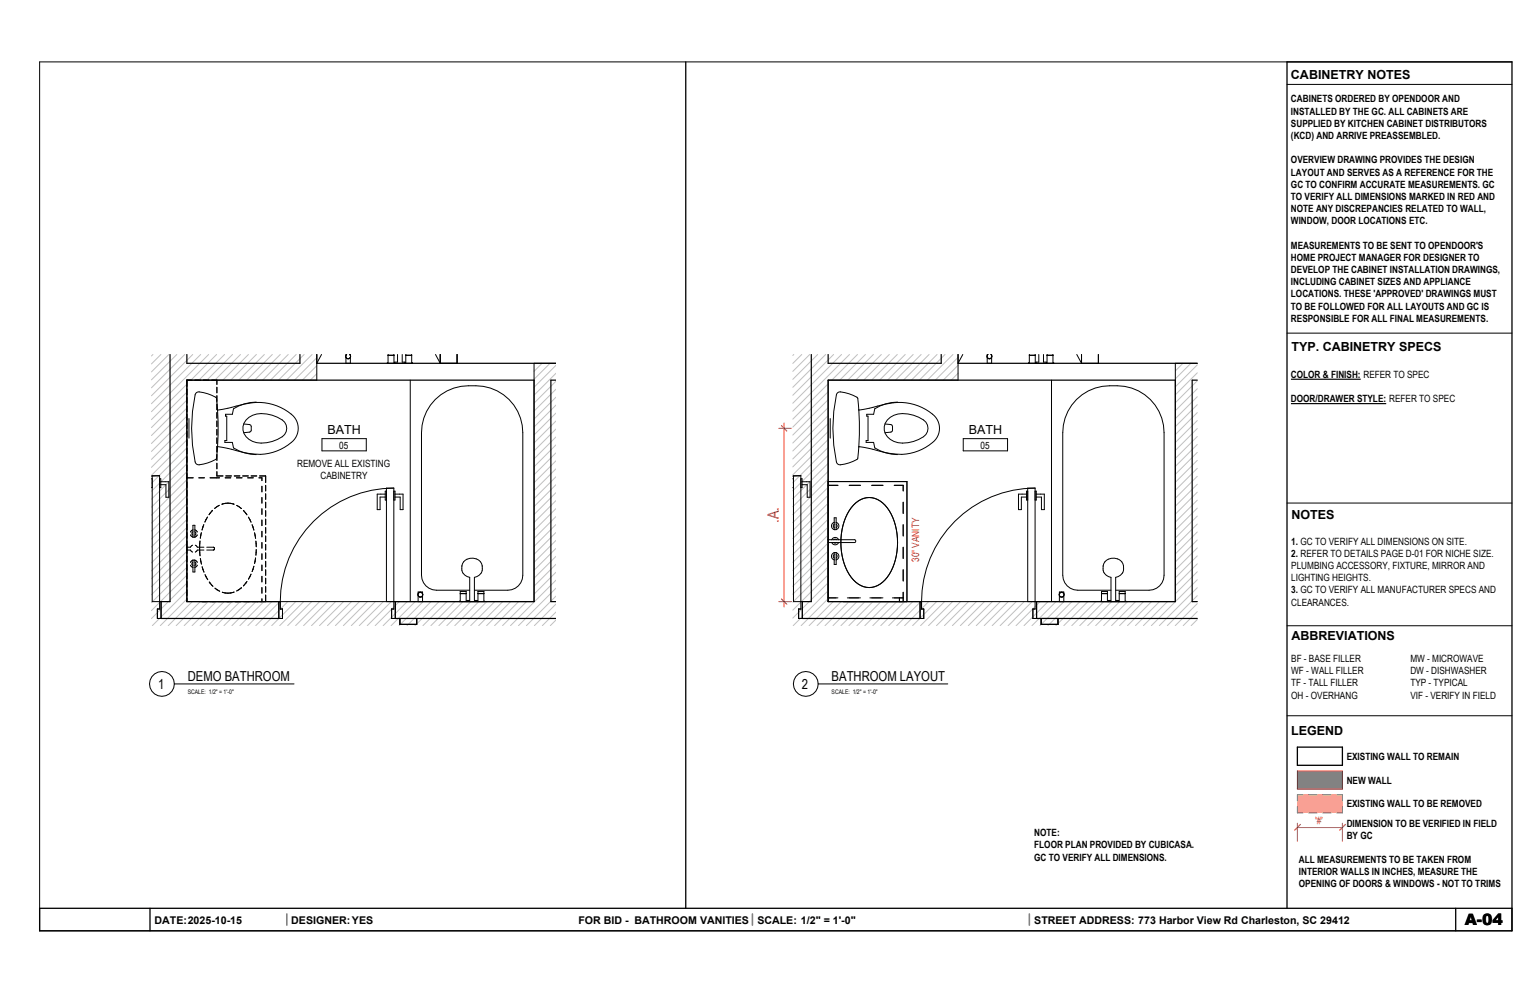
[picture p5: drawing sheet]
<svg xmlns="http://www.w3.org/2000/svg" width="432mm" height="279mm" viewBox="0 0 432 279" stroke-linecap="round" stroke-linejoin="round" font-family="sans-serif">
<g fill="none" stroke="#000" stroke-width=".28">
<path d="M89.3 100v7.2h-36.6v62.5h97.9v-67.2h6.2M90.7 100l-1.4 2.5M97.6 100v.3l.2-.3a.68 .68 0 0 0-.1 1 .68 .68 0 0 0 1 0 .68 .68 0 0 0-.1-1l.2 .2v-.2M109.4 100v2.4h-.1M111.1 100v2.4h.2M112.1 100v2.2h-.7M113.4 100v2.2h.8M114.4 100v2.4h-.1M116.1 100v2.4h.2M122.8 100l1.4 2.5M270.2 100v7.2h-36.6v62.5h97.9v-67.2h6.2M271.6 100l-1.4 2.5"/>
<path d="M278.4 100v.3l.2-.3a.68 .68 0 0 0 0 1 .68 .68 0 0 0 1 0 .68 .68 0 0 0-.1-1l.2 .2v-.2M290.3 100v2.4l-.2 .1 7.1-.1M292 100v2.4h.2M293 100v2.2h-.8M294.3 100v2.2h.8M295.3 100v2.4h-.2M297 100v2.4h.2M303.7 100l1.3 2.5M305 100v2.5M309.8 100v2.5h-4.8M53.3 118.1v5.5M55.3 110.9l.4-.3a9.3 9.3 0 0 1 5.3 1.7l.4 3.4 2.9-.5a44.1 44.1 0 0 1 9.1-1.7 13.5 13.5 0 0 1 10 4.8 5.2 5.2 0 0 1-2.2 7.2 14.9 14.9 0 0 1-12.9 2l-4-1-2.9-.5-.4 3.3a8.7 8.7 0 0 1-5.3 1.7l-.4-.2a40.9 40.9 0 0 1 0-19.9z"/>
<path d="M61.2 107.2v1.2M61.2 109.2v1.6M61.2 111.6v1.6M61.2 114v1.6M61.2 116.4v1.6M61.2 118.8v1.5M61.4 115.5l.1 3.5-.1 7.2M68.7 119.6l1.7 .2M69.4 118.5a6.8 6.8 0 0 1 7.4-1.4 5.3 5.3 0 0 1 3.9 2.8 3.2 3.2 0 0 1-2.5 4.1 7.6 7.6 0 0 1-8.8-.8 3.5 3.5 0 0 1 0-4.7zM70.4 119.8a1.26 1.26 0 0 1 .5 1.6l-.5 .5M72.3 113.4a12.4 12.4 0 0 0-6.4 1.9l-.4 1.6h-1.9v.5h.4v6.9h-.6v.5h2.1l.4 1.6a12.4 12.4 0 0 0 6.4 1.8M97.6 100.8a.68 .68 0 0 0 .6 .4 .68 .68 0 0 0 .6-.4v1.7h-1.2z"/>
<path d="M109.2 102.4h7.1M109.2 102.4h.1M109.4 100.2h.1M109.4 100.2h1.7M109.5 100.2h1.6M109.5 100.2h.1M111.1 100.2h.1M111.3 102.4h.1M111.3 102.2v.2M111.4 102.5h.1M111.3 102.2h.1M114.2 102.2h.1"/>
<path d="M114.2 102.4h.1M114.2 102.2v.2M114.3 102.4h-.1M114.4 100.2h1.7M114.5 100.2h.1M114.5 100.2h1.6M115.7 107.2v62.5h2.2M116.1 100.2h.1M116.3 102.4h.1M234.2 118.1v5.5M236.1 110.9l.4-.3a9.3 9.3 0 0 1 5.4 1.7l.3 3.4 2.9-.5a44.1 44.1 0 0 1 9.2-1.7 13.5 13.5 0 0 1 10 4.8 5.2 5.2 0 0 1-2.2 7.2 14.9 14.9 0 0 1-12.9 2l-4-1-3-.5-.3 3.3a8.7 8.7 0 0 1-5.4 1.7l-.4-.2a40.9 40.9 0 0 1 0-19.9zM242.2 115.5l.2 3.5-.2 7.2"/>
<path d="M249.6 119.6l1.7 .2a1.26 1.26 0 0 1 .4 1.6l-.4 .5-1.7 .2M250.3 118.5a6.8 6.8 0 0 1 7.3-1.4 5.3 5.3 0 0 1 4 2.8 3.2 3.2 0 0 1-2.5 4.1 7.6 7.6 0 0 1-8.8-.8 3.5 3.5 0 0 1 0-4.7zM253.1 113.4a12.4 12.4 0 0 0-6.4 1.9l-.3 1.6h-1.9v.5h.3v6.9h-.5v.5h2.1l.3 1.6a12.4 12.4 0 0 0 6.4 1.8M278.4 100.8a.68 .68 0 0 0 .6 .4 .68 .68 0 0 0 .7-.4v1.7h-1.3zM290.3 100.2h.1M290.3 100.2h1.7M290.4 100.2h.1M291.9 100.2h.1M292 100.2h.1M292.2 102.4h.1M292.2 102.2v.2M292.2 102.5h.1"/>
<path d="M292.2 102.2h.1M295.1 102.2h.1M295.1 102.4h.1M295.1 102.2v.2M295.3 100.2h.1M295.3 100.2h1.7M295.4 100.2h.1M296.6 107.2v62.5h2.2M296.9 100.2h.1M297 100.2h.1M297.2 102.4h.1M42.7 135.1h.2"/>
<path d="M42.7 137.6h.2M42.9 134.2h2.1v37.6h-.6v2.7h1v-4.8h-2.5zM45 135.1h.3v2.5h-.3M45 134.2l-2.3 .1M45.3 135.9h2.3v4.4h-.8v-3.6h-1.5M52.7 134.8h1.8M56.1 134.8h1.6M59.3 134.8h2.6M61.2 133v1.3h1.7M61.2 121.1v1.6M61.2 123.5v1.6M61.2 125.9v1.6"/>
<path d="M61.2 128.3v1.6M61.2 130.7v1.6M63.5 134.8h1.6M63.7 134.3h1.6M66.1 134.3h1.6M66.7 134.8h1.6M68.4 134.3h1.6M69.9 134.8h1.5M70.4 121.9l-1.7 .2M70.8 134.3h1.6M73 134.8h.9v.8M73.2 134.3h1.7v1.8"/>
<path d="M73.9 137.2v1.6M74.9 136.9v1.6M74.9 139.3v1.6M108.7 139.4h-2.3v4.4h.8v-3.6h1.5M109 138.5h-.3v2.5h.3M111.1 137.7a32.1 32.1 0 0 0-32 34.1h.6v2.7h-1.1v-4.8M111.1 137.7v34.1h-.6v2.7h1v-4.8M111.1 137.7h-2.1v32M111.1 138.5h.3v2.5h-.3M111.4 139.4h2.3v4.4h-.8v-3.6h-1.5M223.6 135.1h.2M223.6 137.6h.2"/>
<path d="M223.8 134.2h2.1v37.6h-.6v2.7h1v-4.8h-2.5zM225.9 135.1h.3v2.5h-.3M225.9 134.2l-2.3 .1M226.2 135.9h2.3v4.4h-.8v-3.6h-1.5M233.6 135.8h22.2v33.9M233.6 136.9h2.7M239.5 136.9h3.2M245.9 136.9h3.1M252.2 136.9h2.5v1.6M289.5 139.4h-2.2v4.4h.8v-3.6h1.4M289.9 138.5h-.4v2.5h.4M291.9 137.7a32.1 32.1 0 0 0-32 34.1h.6v2.7h-1v-4.8"/>
<path d="M291.9 137.7v34.1h-.6v2.7h1.1v-4.8M291.9 138.5h.4v2.5h-.4M291.9 137.7h-2v32M292.3 139.4h2.2v4.4h-.8v-3.6h-1.4M52.7 155.2h1l.6 .5M53.7 150.9l.7 .6M53.7 159.4l.7 .7M54.3 153.8l-.6 .6h-1M54.4 151.5v-3.3h.6v3.3M54.4 158v3.3h.6v-3.3M54.4 151.5h.6M54.4 158h.6"/>
<path d="M54.4 158l-.7 .7M54.4 149.5l-.7 .6M54.4 150l-.3 .3v.4l.3 .3M54.4 158.5l-.3 .3v.4l.3 .3M55 149.5l.7 .6M55 150l.2 .3v.4l-.2 .3M55 158.5l.2 .3v.4l-.2 .3M55 158l.7 .7M55.1 153.8l.6 .6h1.8M55.7 159.4l-.7 .7M55.7 150.9l-.7 .6M56.4 152.6v4.2"/>
<path d="M56.5 157.6l.3 1.5M56.8 150.3l-.3 1.5M57 159.9l.5 1.5M57.5 148l-.5 1.5M57.5 155.2h-1.8l-.6 .5M58.3 154.4h1.9l.3 .4-.3 .3-1.9 .1M58.5 145.9l-.7 1.4M60 144l-1 1.2M61.8 142.5l-1.3 .9M62.6 142.2h.1a5 5 0 0 1 3.3 0M66.8 142.6l1.3 .8M68.1 143.4h.1"/>
<path d="M68.6 144l1 1.2M70.1 145.9l.7 1.4M71.1 148l.5 1.5M71.6 159.7l-.5 1.5M71.8 150.3l.3 1.6M72.1 157.4l-.3 1.6M72.2 152.6l.1 1.6M72.3 155l-.1 1.6M73.9 140.3v1.6M73.9 143.5v1.6M73.9 146.7v1.6M73.9 149.9v1.6"/>
<path d="M73.9 153v1.6M73.9 156.2v1.6M73.9 159.4v1.6M74.9 141.7v1.6M74.9 144v1.6M74.9 146.4v1.6M74.9 148.8v1.6M74.9 151.2v1.6M74.9 153.6v1.6M74.9 156v1.5M74.9 158.3v1.6M233.6 152.2h7.4l.4 .4-.4 .4h-7.4"/>
<path d="M234.6 153a1.05 1.05 0 0 0 1 .7 1.05 1.05 0 0 0 .9-.7M234.6 152.2a1.05 1.05 0 0 1 1-.6 1.05 1.05 0 0 1 .9 .6M235.1 153l.3 .2 .6-.2M235.1 152.2l.3-.1 .6 .1M235.3 155.9a1.05 1.05 0 0 0-.8 1 1.05 1.05 0 0 0 .8 1M235.3 155.9v3.3h.5v-3.3M235.3 155.9h.5M235.3 147.4a1.05 1.05 0 0 0-.8 1 1.05 1.05 0 0 0 .8 1M235.3 147.9l-.3 .3v.4l.3 .3M235.3 156.4l-.3 .3v.4l.3 .3M235.3 146.1h.5v3.3h-.5zM235.8 147.4a1.05 1.05 0 0 1 .8 1 1.05 1.05 0 0 1-.8 1"/>
<path d="M235.8 147.9l.3 .3v.4l-.3 .3M235.8 156.4l.3 .3v.4l-.3 .3M235.8 155.9a1.05 1.05 0 0 1 .8 1 1.05 1.05 0 0 1-.8 1M240.7 142.5a5.8 5.8 0 0 1 9.5 .7 17.9 17.9 0 0 1 0 19.7 5.9 5.9 0 0 1-10.1 0 17.9 17.9 0 0 1 0-19.7zM254.7 141.7v3.1M254.7 148v3.2M254.7 154.4v3.1M57.8 162.1l.8 1.4M59 164.2l1.1 1.2M60.6 165.9l1.4 .9M66 167l-.2 .1a5.1 5.1 0 0 1-3.1 0M68.1 165.8l-1.3 .9"/>
<path d="M68.1 165.8h.1M69.6 164l-1 1.3M70.8 162l-.7 1.4M73.9 162.6v1.6M73.9 165.7v1.6M73.9 168.9v.8M74.9 160.7v1.6M74.9 163.1v1.6M74.9 165.5v1.6M74.9 167.9v1.8M112.8 174.5h4.7v1.6h-4.7zM117.9 167h1.3v.5a.68 .68 0 0 0-.7-.4 .68 .68 0 0 0-.6 .4z"/>
<path d="M117.9 169.7v-1.7a.68 .68 0 0 0 .6 .4 .68 .68 0 0 0 .7-.4v1.7M119.2 169.7h10.4M129.6 169.6v.1M129.8 167.5h1.7M129.8 167.4h.1M129.8 167.4h1.7M129.9 167.4v.1M131.4 167.4v.1M131.5 167.4h.1M131.7 169.6h-.2v-2.7h-1.7v2.7h-.2M131.7 169.7v-.3h.8v-6.5a2.79 2.79 0 0 1-2.1-3.7 2.79 2.79 0 0 1 3.9-1.6 2.72 2.72 0 0 1 1.7 2.8 2.72 2.72 0 0 1-2.2 2.5v6.5h.8v.3M132.5 166.5h-9.4a4.2 4.2 0 0 1-4.2-4.2v-40.3a13.5 13.5 0 0 1 15.3-13.2 13.2 13.2 0 0 1 13.3 13.2v40.3a4.2 4.2 0 0 1-4.3 4.2h-9.4"/>
<path d="M134.6 169.6h.1M134.6 169.6h.2v-2.7h1.7v2.7h.2M134.8 167.5h1.7M134.8 167.4h.1M134.8 167.4h1.7M134.9 167.4v.1M136.4 167.4v.1M136.5 167.4h.1M136.7 169.7h13.9M136.7 169.6v.1M233.6 168.6h2.7M239 168.6h3.7"/>
<path d="M245.3 168.6h3.7M251.7 168.6h3M253.7 168.6v1.1M254.7 160.7v3.2M254.7 167.1v2.6M293.7 174.5h4.7v1.6h-4.7zM298.8 167h1.2v.5a.68 .68 0 0 0-.6-.4 .68 .68 0 0 0-.6 .4zM298.8 169.7v-1.7a.68 .68 0 0 0 .6 .4 .68 .68 0 0 0 .6-.4v1.7M300 169.7h10.5M310.5 169.6v.1M310.7 167.5h1.6M310.7 167.4h.1"/>
<path d="M310.7 167.4h1.6M310.7 167.4v.1M312.3 167.4v.1M312.3 167.4h.1M312.6 169.6h-.3v-2.7h-1.6v2.7h-.2M312.6 169.7v-.3h.7v-6.5a2.79 2.79 0 0 1-2-3.7 2.79 2.79 0 0 1 3.9-1.6 2.72 2.72 0 0 1 1.7 2.8 2.72 2.72 0 0 1-2.2 2.5v6.5h.7v.3M313.3 166.5h-9.3a4.2 4.2 0 0 1-4.3-4.2v-40.3a13.5 13.5 0 0 1 15.4-13.2 13.2 13.2 0 0 1 13.2 13.2v40.3a4.2 4.2 0 0 1-4.2 4.2h-9.4M315.5 169.6h.1M315.5 169.6h.2v-2.7h1.6v2.7h.3M315.7 167.5h1.6M315.7 167.4h.1M315.7 167.4h1.6"/>
<path d="M315.7 167.4v.1M317.3 167.4v.1M317.3 167.4h.1M317.6 169.7h13.9M317.6 169.6v.1"/>
<circle cx="118.6" cy="167.7" r=".68"/>
<circle cx="299.4" cy="167.7" r=".68"/>
</g>
<g fill="none" stroke="#c0c0c0" stroke-width=".28">
<path d="M43.1 100l-.4 .4M45.4 100l-2.7 2.7M47.6 100l-4.9 4.9M49.9 100l-7.2 7.1M52.1 100l-9.4 9.4M54.4 100l-11.7 11.6M56.6 100l-13.9 13.9M58.8 100l-16.1 16.1M61.1 100l-7.2 7.2M63.3 100l-7.2 7.2M65.6 100l-7.3 7.2M67.8 100l-7.2 7.2"/>
<path d="M70.1 100l-7.3 7.2M72.3 100l-7.2 7.2M74.6 100l-7.3 7.2M76.8 100l-7.2 7.2M79.1 100l-7.3 7.2M81.3 100l-7.2 7.2M83.5 100l-7.2 7.2M85.8 100l-7.3 7.2M88 100l-7.2 7.2M223.9 100l-.3 .3M226.1 100l-2.5 2.5M228.4 100l-4.8 4.8"/>
<path d="M230.6 100l-7 7M232.9 100l-9.3 9.3M235.1 100l-11.5 11.5M237.4 100l-13.8 13.7M239.6 100l-16 16M241.8 100l-7.2 7.2M244.1 100l-7.2 7.2M246.3 100l-7.2 7.2M248.6 100l-7.3 7.2M250.8 100l-7.2 7.2M253.1 100l-7.3 7.2M255.3 100l-7.2 7.2"/>
<path d="M257.6 100l-7.3 7.2M259.8 100l-7.2 7.2M262.1 100l-7.3 7.2M264.3 100l-7.2 7.2M266.5 100l-7.2 7.2M268.8 100l-7.3 7.2M52.7 108.4l-10 10M52.7 110.6l-10 10M52.7 112.9l-10 10M52.7 115.1l-10 10M52.7 117.4l-10 9.9M52.7 119.6l-10 10"/>
<path d="M89.3 100.9l-6.3 6.3M89.3 103.2l-4 4M89.3 105.4l-1.8 1.8M150.6 102.5h.1M152.9 102.5l-2.3 2.2M155.1 102.5l-4.5 4.5M156.8 103.1l-6.2 6.1M156.8 105.3l-6.2 6.2M156.8 107.5l-6.2 6.2M156.8 109.8l-6.2 6.2M156.8 112l-6.2 6.2M156.8 114.3l-6.2 6.2"/>
<path d="M156.8 116.5l-6.2 6.2M156.8 118.8l-6.2 6.1M233.6 108.3l-10 9.9M233.6 110.5l-10 10M233.6 112.8l-10 9.9M233.6 115l-10 10M233.6 117.2l-10 10M233.6 119.5l-10 10M270.2 100.8l-6.4 6.4M270.2 103.1l-4.2 4.1M270.2 105.3l-1.9 1.9M333.6 102.5l-2.1 2.1"/>
<path d="M335.9 102.5l-4.4 4.4M337.7 102.9l-6.2 6.2M337.7 105.2l-6.2 6.2M337.7 107.4l-6.2 6.2M337.7 109.7l-6.2 6.2M337.7 111.9l-6.2 6.2M337.7 114.1l-6.2 6.2M337.7 116.4l-6.2 6.2M337.7 118.6l-6.2 6.2M52.7 121.8l-10 10M52.7 124.1l-10 10M52.7 126.3l-10 10"/>
<path d="M52.7 128.6l-10 10M52.7 130.8l-10 10M52.7 133.1l-10 10M52.7 135.3l-10 10M52.7 137.6l-10 10M52.7 139.8l-10 10M156.8 121l-6.2 6.2M156.8 123.3l-6.2 6.1M156.8 125.5l-6.2 6.2M156.8 127.8l-6.2 6.1M156.8 130l-6.2 6.2M156.8 132.2l-6.2 6.2"/>
<path d="M156.8 134.5l-6.2 6.2M156.8 136.7l-6.2 6.2M156.8 139l-6.2 6.1M233.6 121.7l-10 10M233.6 124l-10 9.9M233.6 126.2l-10 10M233.6 128.5l-10 9.9M233.6 130.7l-10 10M233.6 133l-10 9.9M233.6 135.2l-10 10M233.6 137.4l-10 10M233.6 139.7l-10 10"/>
<path d="M337.7 120.9l-6.2 6.2M337.7 123.1l-6.2 6.2M337.7 125.4l-6.2 6.2M337.7 127.6l-6.2 6.2M337.7 129.9l-6.2 6.2M337.7 132.1l-6.2 6.2M337.7 134.4l-6.2 6.1M337.7 136.6l-6.2 6.2M337.7 138.8l-6.2 6.2M52.7 142.1l-10 9.9M52.7 144.3l-10 10M52.7 146.5l-10 10"/>
<path d="M52.7 148.8l-10 10M52.7 151l-10 10M52.7 153.3l-10 10M52.7 155.5l-10 10M52.7 157.8l-10 10M156.8 141.2l-6.2 6.2M156.8 143.5l-6.2 6.1M156.8 145.7l-6.2 6.2M156.8 148l-6.2 6.1M156.8 150.2l-6.2 6.2M156.8 152.4l-6.2 6.2M156.8 154.7l-6.2 6.2"/>
<path d="M156.8 156.9l-6.2 6.2M156.8 159.2l-6.2 6.2M233.6 141.9l-10 10M233.6 144.2l-10 10M233.6 146.4l-10 10M233.6 148.7l-10 9.9M233.6 150.9l-10 10M233.6 153.2l-10 9.9M233.6 155.4l-10 10M233.6 157.7l-10 9.9M233.6 159.9l-10 10M337.7 141.1l-6.2 6.2"/>
<path d="M337.7 143.3l-6.2 6.2M337.7 145.6l-6.2 6.2M337.7 147.8l-6.2 6.2M337.7 150.1l-6.2 6.2M337.7 152.3l-6.2 6.2M337.7 154.6l-6.2 6.2M337.7 156.8l-6.2 6.2M337.7 159l-6.2 6.2M52.7 160l-10 10M52.7 162.3l-10 9.9M52.7 164.5l-10 10M52.7 166.7l-9.7 9.8"/>
<path d="M52.7 169l-7.5 7.5M54.2 169.7l-6.7 6.8M56.5 169.7l-6.8 6.8M58.7 169.7l-6.8 6.8M61 169.7l-6.8 6.8M63.2 169.7l-6.8 6.8M65.5 169.7l-6.8 6.8M67.7 169.7l-6.8 6.8M69.9 169.7l-6.7 6.8M72.2 169.7l-6.8 6.8M74.4 169.7l-6.7 6.8M76.7 169.7l-6.8 6.8"/>
<path d="M78.9 169.7l-6.8 6.8M81.2 169.7l-6.8 6.8M83.4 169.7l-6.8 6.8M85.7 169.7l-6.8 6.8M87.9 169.7l-6.8 6.8M90.2 169.7l-6.8 6.8M92.4 169.7l-6.8 6.8M94.6 169.7l-6.7 6.8M96.9 169.7l-6.8 6.8M99.1 169.7l-6.7 6.8M101.4 169.7l-6.8 6.8M103.6 169.7l-6.8 6.8"/>
<path d="M105.9 169.7l-6.8 6.8M108.1 169.7l-6.8 6.8M110.4 169.7l-6.8 6.8M112.6 169.7l-6.8 6.8M114.8 169.7l-6.7 6.8M117.1 169.7l-6.8 6.8M119.3 169.7l-6.7 6.8M121.6 169.7l-6.8 6.8M123.8 169.7l-6.8 6.8M126.1 169.7l-6.8 6.8M128.3 169.7l-6.8 6.8M130.6 169.7l-6.8 6.8"/>
<path d="M132.8 169.7l-6.8 6.8M135 169.7l-6.7 6.8M137.3 169.7l-6.8 6.8M139.5 169.7l-6.7 6.8M141.8 169.7l-6.8 6.8M144 169.7l-6.8 6.8M146.3 169.7l-6.8 6.8M148.5 169.7l-6.8 6.8M156.8 161.4l-6.2 6.2M156.8 163.7l-12.8 12.8M156.8 165.9l-10.6 10.6M156.8 168.2l-8.3 8.3"/>
<path d="M156.8 170.4l-6.1 6.1M156.8 172.6l-3.8 3.9M156.8 174.9l-1.6 1.6M233.6 162.1l-10 10M233.6 164.4l-10 10M233.6 166.6l-9.9 9.9M233.6 168.9l-7.6 7.6M235 169.7l-6.8 6.8M237.2 169.7l-6.7 6.8M239.5 169.7l-6.8 6.8M241.7 169.7l-6.8 6.8M244 169.7l-6.8 6.8"/>
<path d="M246.2 169.7l-6.8 6.8M248.5 169.7l-6.8 6.8M250.7 169.7l-6.8 6.8M252.9 169.7l-6.7 6.8M255.2 169.7l-6.8 6.8M257.4 169.7l-6.7 6.8M259.7 169.7l-6.8 6.8M261.9 169.7l-6.8 6.8M264.2 169.7l-6.8 6.8M266.4 169.7l-6.8 6.8M268.7 169.7l-6.8 6.8M270.9 169.7l-6.8 6.8"/>
<path d="M273.2 169.7l-6.8 6.8M275.4 169.7l-6.8 6.8M277.6 169.7l-6.7 6.8M279.9 169.7l-6.8 6.8M282.1 169.7l-6.7 6.8M284.4 169.7l-6.8 6.8M286.6 169.7l-6.8 6.8M288.9 169.7l-6.8 6.8M291.1 169.7l-6.8 6.8M293.4 169.7l-6.8 6.8M295.6 169.7l-6.8 6.8M297.8 169.7l-6.7 6.8"/>
<path d="M300.1 169.7l-6.8 6.8M302.3 169.7l-6.7 6.8M304.6 169.7l-6.8 6.8M306.8 169.7l-6.8 6.8M309.1 169.7l-6.8 6.8M311.3 169.7l-6.8 6.8M313.6 169.7l-6.8 6.8M315.8 169.7l-6.8 6.8M318.1 169.7l-6.8 6.8M320.3 169.7l-6.8 6.8M322.5 169.7l-6.7 6.8M324.8 169.7l-6.8 6.8"/>
<path d="M327 169.7l-6.8 6.8M329.3 169.7l-6.8 6.8M337.7 161.3l-6.2 6.2M337.7 163.5l-13 13M337.7 165.8l-10.7 10.7M337.7 168l-8.5 8.5M337.7 170.3l-6.2 6.2M337.7 172.5l-4 4M337.7 174.8l-1.7 1.7"/>
</g>
<path d="M48 100v69.7h-2.6v4.8h33.2v-4.8h-25.9v-62.5h97.9v62.5h-39.1v4.8h45.3M52.7 100v2.5h31.9v-2.5M89.3 100v2.5h67.5M124.2 100v2.5M128.9 100v2.5M228.8 100v69.7h-2.5v4.8h33.2v-4.8h-25.9v-62.5h97.9v62.5h-39.1v4.8h45.3M233.6 100v2.5h31.9v-2.5M270.2 100v2.5h67.5M156.8 107.2h-1.4v62.5h1.4M337.7 107.2h-1.5v62.5h1.5" fill="none" stroke="#000" stroke-width=".34"/>
<path d="M90.8 123.7h12.5v3.5h-12.5z" fill="#fff"/>
<path d="M90.8 123.7h12.5v3.5h-12.5z" fill="none" stroke="#000" stroke-width=".28"/>
<path d="M271.7 123.7h12.5v3.5h-12.5z" fill="#fff"/>
<path d="M271.7 123.7h12.5v3.5h-12.5z" fill="none" stroke="#000" stroke-width=".28"/>
<path d="M221.2 119.3v51.9M219.7 120.8h3.5M219.7 169.7h3.5" fill="none" stroke="#f00" stroke-width=".28"/>
<path d="M220.4 120.1l1.5 1.5M220.4 169l1.5 1.5" fill="none" stroke="#f00" stroke-width=".3"/>
<path d="M365.9 210.7h12.7v5.2h-12.7z" fill="#fff"/>
<path d="M365.9 210.7h12.7v5.2h-12.7z" fill="none" stroke="#000" stroke-width=".37"/>
<path d="M365.9 217.5h12.7v5.1h-12.7z" fill="#808080"/>
<path d="M365.9 217.5h12.7v5.1h-12.7z" fill="none" stroke="#f00" stroke-width=".28"/>
<path d="M365.9 224.2h12.7v5.1h-12.7z" fill="#ffb76f"/>
<path d="M365.9 227.5v1.8h1.6M367.5 224.2h-1.6v1.8M369.1 224.2h2.4M369.1 229.3h2.4M373.1 224.2h2.3M373.1 229.3h2.3M377 224.2h1.6v1.8M378.6 227.5v1.8h-1.6" fill="none" stroke="#808080" stroke-width=".28"/>
<g fill="none" stroke="#000" stroke-width=".28">
<path d="M426.4 17.5h-415.2v245.1h415.2M363 23.8h63.4M363 94h63.4M363 141.9h63.4M363 176.5h63.4M49.2 192.9h33.7M230.8 192.9h36.5M363 201.9h63.4"/>
<circle cx="45.7" cy="192.9" r="3.5"/>
<circle cx="227.3" cy="192.9" r="3.5"/>
</g>
<path d="M193.4 17.5v238.7M42.3 256.2v6.4M363 256.2v-238.7h63.4v245.1h-415.2v-6.4h415.2M410.6 256.2v6.4" fill="none" stroke="#000" stroke-width=".37"/>
<path d="M80.9 257.8v3.2M212.2 257.8v3.2M290.3 257.8v3.2" fill="none" stroke="#808080" stroke-width=".45"/>
<path d="M365.9 233.4h12.7M365.9 232.2v5.1M366.8 232.5l-1.7 1.7M378.6 232.2v5.1M379.5 232.5l-1.7 1.7" fill="none" stroke="#f00" stroke-width=".28"/>
<path d="M364.1 107h19.7M364.1 113.9h26.9" fill="none" stroke="#000" stroke-width=".33"/>
<text font-size="4.4" fill="#f00" x="219.7" y="147.5" transform="rotate(-90 219.7 147.5)">.A.</text>
<text font-size="4.4" x="413.1" y="261">A-04</text>
<g font-size="3.9">
<text x="44.6" y="194.3">1</text>
<text x="53" y="192">DEMO BATHROOM</text>
<text x="226.2" y="194.3">2</text>
<text x="234.6" y="192">BATHROOM LAYOUT</text>
</g>
<g font-size="3.5">
<text x="364.1" y="22.2">CABINETRY NOTES</text>
<text x="364.2" y="98.9">TYP. CABINETRY SPECS</text>
<text x="92.4" y="122.5">BATH</text>
<text x="273.2" y="122.5">BATH</text>
<text x="364.2" y="146.3">NOTES</text>
<text x="364.2" y="180.6">ABBREVIATIONS</text>
<text x="364.2" y="207.2">LEGEND</text>
</g>
<g font-size="3">
<text x="43.6" y="260.5">DATE:2025-10-15</text>
<text x="82.2" y="260.5">DESIGNER:YES</text>
<text x="163.1" y="260.5">FOR BID - BATHROOM VANITIES</text>
<text x="213.6" y="260.5">SCALE: 1/2&quot; = 1'-0&quot;</text>
<text x="291.7" y="260.5">STREET ADDRESS: 773 Harbor View Rd Charleston, SC 29412</text>
</g>
<g font-size="2.8">
<text x="364.1" y="28.9">CABINETS ORDERED BY OPENDOOR AND</text>
<text x="364.1" y="32.3">INSTALLED BY THE GC. ALL CABINETS ARE</text>
<text x="364.1" y="35.8">SUPPLIED BY KITCHEN CABINET DISTRIBUTORS</text>
<text x="364.1" y="39.2">(KCD) AND ARRIVE PREASSEMBLED.</text>
<text x="364.1" y="46.1">OVERVIEW DRAWING PROVIDES THE DESIGN</text>
<text x="364.1" y="49.5">LAYOUT AND SERVES AS A REFERENCE FOR THE</text>
<text x="364.1" y="52.9">GC TO CONFIRM ACCURATE MEASUREMENTS. GC</text>
<text x="364.1" y="56.4">TO VERIFY ALL DIMENSIONS MARKED IN RED AND</text>
<text x="364.1" y="59.8">NOTE ANY DISCREPANCIES RELATED TO WALL,</text>
<text x="364.1" y="63.3">WINDOW, DOOR LOCATIONS ETC.</text>
<text x="364.1" y="70.1">MEASUREMENTS TO BE SENT TO OPENDOOR'S</text>
<text x="364.1" y="73.6">HOME PROJECT MANAGER FOR DESIGNER TO</text>
<text x="364.1" y="77">DEVELOP THE CABINET INSTALLATION DRAWINGS,</text>
<text x="364.1" y="80.5">INCLUDING CABINET SIZES AND APPLIANCE</text>
<text x="364.1" y="83.9">LOCATIONS. THESE 'APPROVED' DRAWINGS MUST</text>
<text x="364.1" y="87.3">TO BE FOLLOWED FOR ALL LAYOUTS AND GC IS</text>
<text x="364.1" y="90.8">RESPONSIBLE FOR ALL FINAL MEASUREMENTS.</text>
<text x="364.1" y="106.7">COLOR &amp; FINISH: REFER TO SPEC</text>
<text x="364.1" y="113.5">DOOR/DRAWER STYLE: REFER TO SPEC</text>
<text x="83.8" y="131.7">REMOVE ALL EXISTING</text>
<text x="95.7" y="126.5">05</text>
<text x="276.6" y="126.5">05</text>
<text x="90.4" y="135.2">CABINETRY</text>
<text x="364.2" y="153.6">1. GC TO VERIFY ALL DIMENSIONS ON SITE.</text>
<text x="364.2" y="157.1">2. REFER TO DETAILS PAGE D-01 FOR NICHE SIZE.</text>
<text x="364.2" y="160.5">PLUMBING ACCESSORY, FIXTURE, MIRROR AND</text>
<text x="364.2" y="163.9">LIGHTING HEIGHTS.</text>
<text x="364.2" y="167.4">3. GC TO VERIFY ALL MANUFACTURER SPECS AND</text>
<text x="364.2" y="170.8">CLEARANCES.</text>
<text x="364.2" y="186.7">BF - BASE FILLER</text>
<text x="364.2" y="190.2">WF - WALL FILLER</text>
<text x="397.8" y="186.7">MW - MICROWAVE</text>
<text x="397.8" y="190.2">DW - DISHWASHER</text>
<text x="364.2" y="193.6">TF - TALL FILLER</text>
<text x="364.2" y="197">OH - OVERHANG</text>
<text x="397.8" y="193.6">TYP - TYPICAL</text>
<text x="397.8" y="197">VIF - VERIFY IN FIELD</text>
<text x="379.8" y="214.3">EXISTING WALL TO REMAIN</text>
<text x="379.8" y="221.2">NEW WALL</text>
<text x="379.8" y="227.6">EXISTING WALL TO BE REMOVED</text>
<text x="379.8" y="233.2">DIMENSION TO BE VERIFIED IN FIELD</text>
<text x="291.7" y="235.9">NOTE:</text>
<text x="291.7" y="239.3">FLOOR PLAN PROVIDED BY CUBICASA.</text>
<text x="379.8" y="236.6">BY GC</text>
<text x="291.7" y="242.8">GC TO VERIFY ALL DIMENSIONS.</text>
<text x="366.4" y="243.4">ALL MEASUREMENTS TO BE TAKEN FROM</text>
<text x="366.4" y="246.9">INTERIOR WALLS IN INCHES, MEASURE THE</text>
<text x="366.4" y="250.3">OPENING OF DOORS &amp; WINDOWS - NOT TO TRIMS</text>
</g>
<g font-size="2.8" fill="#f00">
<text x="259.3" y="158.5" transform="rotate(-90 259.3 158.5)">30&quot; VANITY</text>
<text x="370.9" y="232.5">'#'</text>
</g>
<g font-size="1.8">
<text x="53" y="195.8">SCALE: 1/2&quot; = 1'-0&quot;</text>
<text x="234.6" y="195.8">SCALE: 1/2&quot; = 1'-0&quot;</text>
</g>
</svg>
